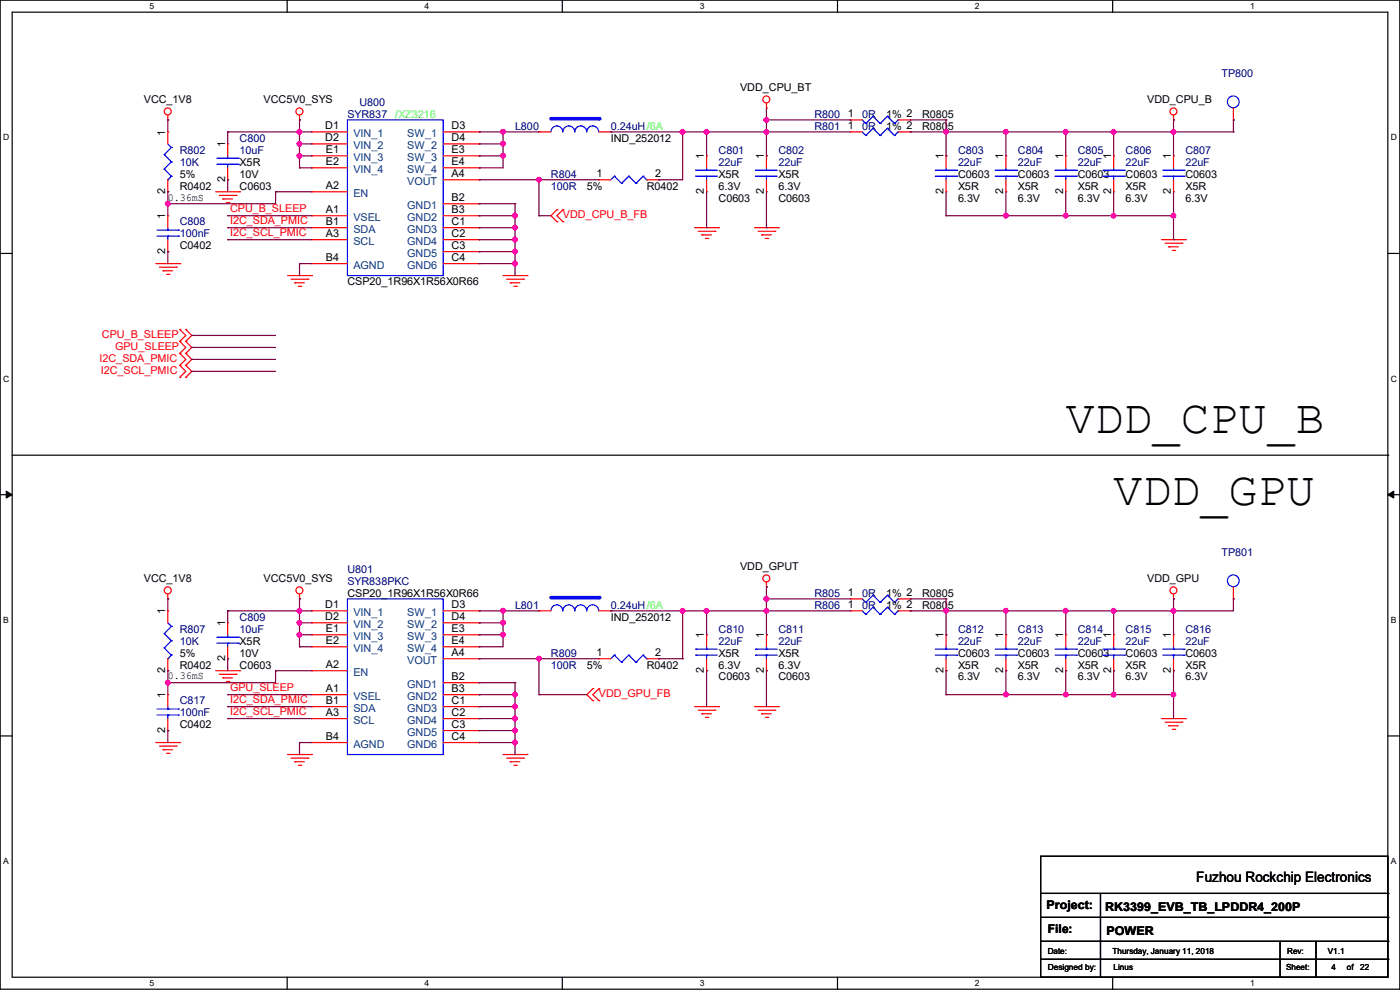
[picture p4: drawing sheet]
<svg xmlns="http://www.w3.org/2000/svg" width="297mm" height="210mm" viewBox="0 0 297 210" stroke-linecap="round" stroke-linejoin="round" font-family="sans-serif">
<path d="M0 0h297v209.8h-297zM2.6 2.6h291.8v204.7h-291.8z" fill="none" stroke="#000" stroke-width=".25"/>
<g fill="#fff">
<path d="M31.7 .3h1v2h-1z"/>
<path d="M31.7 207.6h1v1.9h-1z"/>
</g>
<path d="M60.9 0v2.6M60.9 207.3v2.5" fill="none" stroke="#000" stroke-width=".25"/>
<g fill="#fff">
<path d="M90.1 .3h1v2h-1z"/>
<path d="M90.1 207.6h1v1.9h-1z"/>
</g>
<path d="M119.3 0v2.6M119.3 207.3v2.5" fill="none" stroke="#000" stroke-width=".25"/>
<g fill="#fff">
<path d="M148.5 .3h.9v2h-.9z"/>
<path d="M148.5 207.6h.9v1.9h-.9z"/>
</g>
<path d="M177.7 0v2.6M177.7 207.3v2.5" fill="none" stroke="#000" stroke-width=".25"/>
<g fill="#fff">
<path d="M206.8 .3h1v2h-1z"/>
<path d="M206.8 207.6h1v1.9h-1z"/>
</g>
<path d="M236.1 0v2.6M236.1 207.3v2.5" fill="none" stroke="#000" stroke-width=".25"/>
<g fill="#fff">
<path d="M265.2 .3h1v2h-1z"/>
<path d="M265.2 207.6h1v1.9h-1z"/>
<path d="M.7 28.2h1.2v1.9h-1.2z"/>
<path d="M295.1 28.2h1.2v1.9h-1.2z"/>
<path d="M.7 79.3h1.2v2h-1.2z"/>
<path d="M295.1 79.3h1.2v2h-1.2z"/>
</g>
<path d="M0 53.8h2.6M294.4 53.8h2.6" fill="none" stroke="#000" stroke-width=".25"/>
<g fill="#fff">
<path d="M.7 130.5h1.2v2h-1.2z"/>
<path d="M295.1 130.5h1.1v2h-1.1z"/>
</g>
<path d="M0 104.9h2.6M294.4 104.9h2.6" fill="none" stroke="#000" stroke-width=".25"/>
<path d="M1.3 104.2l1.3 .7-1.3 .8zM294.4 104.9l1.3-.7v1.5z" fill="#000" stroke="#000" stroke-width=".21"/>
<g fill="#fff">
<path d="M.7 181.7h1.2v2h-1.2z"/>
<path d="M295.1 181.7h1.1v2h-1.1z"/>
</g>
<g fill="none" stroke="#000" stroke-width=".25">
<path d="M2.6 96.6h291.8M294.4 96.6h.1M0 156.1h2.6M294.4 156.1h2.6M220.8 181.7h73.6v25.6h-73.6zM220.8 189.5h73.6M220.8 194.6h73.6M220.8 199.7h73.6M233.5 189.5v17.8M271.6 199.7v7.6M279.2 199.7v7.6M294.4 189.5h.1"/>
<path d="M294.4 194.6h.1M294.4 199.7h.1M220.8 203.5h73.6M233.5 207.3h.1M271.6 207.3h.1M279.2 207.3h.1M294.4 203.5h.1"/>
</g>
<g fill="none" stroke="#f00" stroke-width=".25">
<path d="M35.6 25.4h.1M35.6 24.4v1M63.5 25.4h.1M63.5 24.4v1M162.6 22.9h.1M162.6 21.9v1M249 25.4h.1M249 24.4v1M33.1 55.9h5M33.8 56.7h3.6M34.6 57.4h.1M34.6 57.4h2"/>
<path d="M35.3 58.2h.6M35.9 58.2h.1M37.4 56.7h.1M38.1 55.9h.1M45.8 40.7h5M46.5 41.4h3.6M47.3 42.2h.1M47.3 42.2h2M48 43h.6M48.6 43h.1M50.1 41.4h.1M50.8 40.7h.1"/>
<path d="M61 58.5h5.1M61.8 59.2h3.5M62.5 60h.1M62.5 60h2.1M65.3 59.2h.1M66.1 58.5h.1M106.7 58.5h5.1M107.5 59.2h3.5M108.2 60h.1M108.2 60h2.1M111 59.2h.1M111.8 58.5h.1"/>
<path d="M118.2 44.5h.1M118.2 47h.1M118.2 44.5l-1.3 1.3 1.3 1.2M119.4 47h.1M119.4 44.5h.1M119.4 44.5l-1.2 1.3 1.2 1.2M147.4 48.3h5M148.1 49.1h3.6M148.9 49.8h.1M148.9 49.8h2M149.6 50.6h.6M150.2 50.6h.1"/>
<path d="M151.7 49.1h.1M152.4 48.3h.1M160.1 48.3h5M160.8 49.1h3.6M161.6 49.8h.1M161.6 49.8h2M162.3 50.6h.6M162.9 50.6h.1M164.4 49.1h.1M165.1 48.3h.1M246.4 50.8h5.1M247.2 51.6h3.5"/>
<path d="M247.9 52.4h.1M247.9 52.4h2.1M248.7 53.1h.5M249.2 53.1h.1M250.7 51.6h.1M251.5 50.8h.1M38.1 75h.1M38.1 77.5h.1M38.1 72.4h.1M38.1 69.9h.1M38.1 75l1.3 1.2-1.3 1.3M38.1 72.4l1.3 1.3-1.3 1.3"/>
<path d="M38.1 77.5l1.3 1.3-1.3 1.3M38.1 69.9l1.3 1.3-1.3 1.2M39.4 77.5h.1M39.4 75h.1M39.4 72.4h.1M39.4 69.9h.1M39.4 75l1.3 1.2-1.3 1.3M39.4 72.4l1.3 1.3-1.3 1.3M39.4 77.5l1.3 1.3-1.3 1.3M39.4 69.9l1.3 1.3-1.3 1.2M63.3 60.7h.5M63.8 60.7h.1"/>
<path d="M109 60.7h.5M109.5 60.7h.1M38.1 80.1h.1M39.4 80.1h.1M35.6 127h.1M35.6 126v1M63.5 127h.1M63.5 126v1M162.6 124.5h.1M162.6 123.5v1M249 127h.1M249 126v1"/>
<path d="M33.1 157.5h5M33.8 158.3h3.6M34.6 159h.1M34.6 159h2M35.3 159.8h.6M35.9 159.8h.1M37.4 158.3h.1M38.1 157.5h.1M45.8 142.3h5M46.5 143h3.6M47.3 143.8h.1M47.3 143.8h2"/>
<path d="M48 144.6h.6M48.6 144.6h.1M50.1 143h.1M50.8 142.3h.1M125.8 146.1h.1M125.8 148.6h.1M125.8 146.1l-1.3 1.3 1.3 1.2M127 148.6h.1M127 146.1h.1M127 146.1l-1.2 1.3 1.2 1.2M147.4 149.9h5M148.1 150.7h3.6"/>
<path d="M148.9 151.4h.1M148.9 151.4h2M149.6 152.2h.6M150.2 152.2h.1M151.7 150.7h.1M152.4 149.9h.1M160.1 149.9h5M160.8 150.7h3.6M161.6 151.4h.1M161.6 151.4h2M162.3 152.2h.6M162.9 152.2h.1"/>
<path d="M164.4 150.7h.1M165.1 149.9h.1M246.4 152.4h5.1M247.2 153.2h3.5M247.9 154h.1M247.9 154h2.1M248.7 154.7h.5M249.2 154.7h.1M250.7 153.2h.1M251.5 152.4h.1M61 160.1h5.1M61.8 160.8h3.5"/>
<path d="M62.5 161.6h.1M62.5 161.6h2.1M63.3 162.3h.5M63.8 162.3h.1M65.3 160.8h.1M66.1 160.1h.1M106.7 160.1h5.1M107.5 160.8h3.5M108.2 161.6h.1M108.2 161.6h2.1M109 162.3h.5M109.5 162.3h.1"/>
<path d="M111 160.8h.1M111.8 160.1h.1"/>
<circle cx="35.6" cy="23.6" r=".74"/>
<circle cx="63.5" cy="23.6" r=".74"/>
<circle cx="162.6" cy="21.1" r=".74"/>
<circle cx="248.9" cy="23.6" r=".74"/>
<circle cx="35.6" cy="125.2" r=".74"/>
<circle cx="63.5" cy="125.2" r=".74"/>
<circle cx="162.6" cy="122.7" r=".74"/>
<circle cx="248.9" cy="125.2" r=".74"/>
</g>
<path d="M116.9 129.6a1.25 1.25 0 0 1 1.2-1.3 1.25 1.25 0 0 1 1.3 1.3M119.4 129.6a1.25 1.25 0 0 1 1.3-1.3 1.25 1.25 0 0 1 1.2 1.3M122 129.6a1.25 1.25 0 0 1 1.2-1.3 1.25 1.25 0 0 1 1.3 1.3 1.27 1.27 0 0 1 1.2-1.3 1.27 1.27 0 0 1 1.3 1.3" fill="none" stroke="#00f" stroke-width=".25"/>
<path d="M116.9 126.8h10.1" fill="none" stroke="#00f" stroke-width=".76"/>
<circle cx="127" cy="126.8" r=".38" fill="#00f"/>
<g fill="none" stroke="#f00" stroke-width=".25">
<path d="M35.6 28h.1M35.6 28v2.5M35.6 38.1v2.6M127 38.1h.1M127 38.1h2.6M137.2 38.1h2.5M139.7 38.1h.1M200.7 33.1h.1M200.7 33.1v2.5M200.7 38.1v2.6M213.4 33.1h.1M213.4 33.1v2.5"/>
<path d="M213.4 38.1v2.6M226.1 33.1h.1M226.1 33.1v2.5M226.1 38.1v2.6M249 33.1h.1M249 33.1v2.5M249 38.1v2.6M35.6 40.7h.1M35.6 45.8h.1M35.6 53.4h.1M35.6 45.8v2.5M35.6 50.8v2.6"/>
<path d="M200.7 40.7h.1M213.4 40.7h.1M226.1 40.7h.1M249 40.7h.1M48.3 132.1h.1M48.3 139.7h.1M48.3 132.1v2.6M48.3 137.2v2.5M66.1 129.6h.1M66.1 132.1h.1M66.1 134.7h.1M66.1 137.2h.1"/>
<path d="M66.1 129.6h7.6M66.1 132.1h7.6M66.1 134.7h7.6M66.1 137.2h7.6M94 129.6h7.6M94 132.1h7.6M94 134.7h7.6M94 137.2h7.6M94 139.7h7.6M101.6 129.6h.1M101.6 132.1h.1M101.6 134.7h.1"/>
<path d="M101.6 137.2h.1M101.6 139.7h.1M114.3 129.6h.1M114.3 129.6h2.6M127 139.7h.1M127 129.6h2.6M127 139.7h2.6M129.6 129.6h.1M137.2 139.7h2.5M139.7 139.7h.1M180.4 127h.1M180.4 129.6h.1"/>
<path d="M180.4 129.6h2.5M180.4 127h2.5M190.5 129.6h2.6M190.5 127h2.6M193.1 127h.1M193.1 129.6h.1M200.7 134.7h.1M200.7 134.7v2.5M200.7 139.7v2.6M213.4 134.7h.1M213.4 134.7v2.5M213.4 139.7v2.6"/>
<path d="M226.1 134.7h.1M226.1 134.7v2.5M226.1 139.7v2.6M236.3 134.7h.1M236.3 134.7v2.5M236.3 139.7v2.6M249 134.7h.1M249 134.7v2.5M249 139.7v2.6M35.6 147.4h.1M35.6 155h.1M35.6 147.4v2.5"/>
<path d="M35.6 152.4v2.6M66.1 147.4h.1M66.1 142.3h.1M66.1 149.9h.1M66.1 157.5h.1M66.1 152.4h.1M66.1 147.4h7.6M66.1 149.9h7.6M66.1 152.4h7.6M66.1 157.5h7.6M66.1 142.3h7.6M94 144.8h7.6"/>
<path d="M94 147.4h7.6M94 149.9h7.6M94 152.4h7.6M94 155h7.6M94 157.5h7.6M101.6 144.8h.1M101.6 147.4h.1M101.6 149.9h.1M101.6 152.4h.1M101.6 155h.1M101.6 157.5h.1M200.7 142.3h.1"/>
<path d="M213.4 142.3h.1M226.1 142.3h.1M236.3 142.3h.1M249 142.3h.1"/>
</g>
<g fill="none" stroke="#00f" stroke-width=".25">
<path d="M34.8 32.8h.1M34.8 35.9h.1M34.8 32.8l1.6 1.5M34.8 35.9l1.6 1.5M35.6 38.1h.1M35.6 30.5l.8 .8M36.4 31.3h.1M36.4 34.3h.1M36.4 37.4h.1M36.4 31.3l-1.6 1.5M36.4 34.3l-1.6 1.6M36.4 37.4l-.8 .7"/>
<path d="M119.4 28a1.25 1.25 0 0 0-1.3-1.3 1.25 1.25 0 0 0-1.2 1.3M121.9 28a1.25 1.25 0 0 0-1.2-1.3 1.25 1.25 0 0 0-1.3 1.3M127 28a1.27 1.27 0 0 0-1.3-1.3 1.27 1.27 0 0 0-1.2 1.3 1.25 1.25 0 0 0-1.3-1.3 1.25 1.25 0 0 0-1.2 1.3M130.3 37.4h.1M130.3 37.4l-.7 .7M130.3 37.4l1.6 1.5M131.9 38.9h.1M133.4 37.4h.1M133.4 37.4l-1.5 1.5M133.4 37.4l1.5 1.5M134.9 38.9h.1M136.4 37.4h.1"/>
<path d="M136.4 37.4l-1.5 1.5M136.4 37.4l.8 .7M137.2 38.1h.1M198.4 37.4h4.6M198.4 36.1h4.6M200.7 36.1h.1M200.7 37.4h.1M200.7 35.6v.5M200.7 37.4v.7M203 37.4h.1M203 36.1h.1M211.1 37.4h4.6"/>
<path d="M211.1 36.1h4.6M213.4 36.1h.1M213.4 37.4h.1M213.4 35.6v.5M213.4 37.4v.7M215.7 37.4h.1M215.7 36.1h.1M223.8 37.4h4.6M223.8 36.1h4.6M226.1 36.1h.1M226.1 37.4h.1M226.1 35.6v.5"/>
<path d="M226.1 37.4v.7M228.4 37.4h.1M228.4 36.1h.1M246.7 37.4h4.5M246.7 36.1h4.5M249 36.1h.1M249 37.4h.1M249 35.6v.5M249 37.4v.7M251.2 37.4h.1M251.2 36.1h.1M33.3 50.1h4.6"/>
<path d="M33.3 48.8h4.6M35.6 48.8h.1M35.6 50.1h.1M35.6 48.3v.5M35.6 50.1v.7M37.9 50.1h.1M37.9 48.8h.1M46 136.4h4.6M46 135.2h4.6M48.3 135.2h.1M48.3 136.4h.1M48.3 134.7v.5"/>
<path d="M48.3 136.4v.8M50.6 136.4h.1M50.6 135.2h.1M73.7 127h20.3v33.1h-20.3zM130.3 139h.1M130.3 139l-.7 .7M130.3 139l1.6 1.5M133.4 139h.1M133.4 139l-1.5 1.5M133.4 139l1.5 1.5M136.4 139h.1M136.4 139l-1.5 1.5"/>
<path d="M136.4 139l.8 .7M137.2 139.7h.1M182.9 127l.8 .8M182.9 129.6l.8 .7M183.7 127.8h.1M183.7 130.3h.1M185.2 126.3h.1M185.2 128.8h.1M185.2 126.3l-1.5 1.5M185.2 126.3l1.5 1.5M185.2 128.8l-1.5 1.5M185.2 128.8l1.5 1.5"/>
<path d="M186.7 127.8h.1M186.7 130.3h.1M188.3 126.3h.1M188.3 128.8h.1M188.3 126.3l-1.6 1.5M188.3 126.3l1.5 1.5M188.3 128.8l-1.6 1.5M188.3 128.8l1.5 1.5M189.8 127.8h.1M189.8 130.3h.1M190.5 127h.1M190.5 129.6h.1"/>
<path d="M190.5 127l-.7 .8M190.5 129.6l-.7 .7M198.4 139h4.6M198.4 137.7h4.6M200.7 137.7h.1M200.7 139h.1M200.7 137.2v.5M200.7 139v.7M203 139h.1M203 137.7h.1M211.1 139h4.6M211.1 137.7h4.6"/>
<path d="M213.4 137.7h.1M213.4 139h.1M213.4 137.2v.5M213.4 139v.7M215.7 139h.1M215.7 137.7h.1M223.8 139h4.6M223.8 137.7h4.6M226.1 137.7h.1M226.1 139h.1M226.1 137.2v.5M226.1 139v.7"/>
<path d="M228.4 139h.1M228.4 137.7h.1M234 139h4.5M234 137.7h4.5M236.3 137.7h.1M236.3 139h.1M236.3 137.2v.5M236.3 139v.7M238.5 139h.1M238.5 137.7h.1M246.7 139h4.5M246.7 137.7h4.5"/>
<path d="M249 137.7h.1M249 139h.1M249 137.2v.5M249 139v.7M251.2 139h.1M251.2 137.7h.1M33.3 151.7h4.6M33.3 150.4h4.6M35.6 150.4h.1M35.6 151.7h.1M35.6 149.9v.5M35.6 151.7v.7"/>
<path d="M37.9 151.7h.1M37.9 150.4h.1M131.9 140.5h.1M134.9 140.5h.1"/>
</g>
<path d="M116.9 25.2h10.1" fill="none" stroke="#00f" stroke-width=".76"/>
<circle cx="127" cy="25.2" r=".38" fill="#00f"/>
<g fill="none" stroke="#f00" stroke-width=".25">
<path d="M48.3 30.5h.1M48.3 38.1h.1M48.3 30.5v2.6M48.3 35.6v2.5M66.1 28h.1M66.1 30.5h.1M66.1 33.1h.1M66.1 35.6h.1M66.1 28h7.6M66.1 30.5h7.6M66.1 33.1h7.6M66.1 35.6h7.6"/>
<path d="M94 28h7.6M94 30.5h7.6M94 33.1h7.6M94 35.6h7.6M94 38.1h7.6M101.6 28h.1M101.6 30.5h.1M101.6 33.1h.1M101.6 35.6h.1M101.6 38.1h.1M114.3 28h.1M114.3 28h2.6"/>
<path d="M127 28h2.6M129.6 28h.1M149.9 33.1h.1M149.9 33.1v2.5M149.9 38.1v2.6M162.6 33.1h.1M162.6 33.1v2.5M162.6 38.1v2.6M180.4 28h.1M180.4 25.4h.1M180.4 28h2.5M180.4 25.4h2.5"/>
<path d="M190.5 28h2.6M190.5 25.4h2.6M193.1 28h.1M193.1 25.4h.1M236.3 33.1h.1M236.3 33.1v2.5M236.3 38.1v2.6M261.7 25.4h.1M261.7 22.9v2.5M66.1 45.8h.1M66.1 40.7h.1M66.1 48.3h.1"/>
<path d="M66.1 55.9h.1M66.1 50.8h.1M66.1 45.8h7.6M66.1 48.3h7.6M66.1 50.8h7.6M66.1 55.9h7.6M66.1 40.7h7.6M94 43.2h7.6M94 45.8h7.6M94 48.3h7.6M94 50.8h7.6M94 53.4h7.6"/>
<path d="M94 55.9h7.6M101.6 43.2h.1M101.6 45.8h.1M101.6 48.3h.1M101.6 50.8h.1M101.6 53.4h.1M101.6 55.9h.1M149.9 40.7h.1M162.6 40.7h.1M236.3 40.7h.1M35.6 129.6h.1M35.6 129.6v2.5"/>
<path d="M35.6 139.7v2.6M149.9 134.7h.1M149.9 134.7v2.5M149.9 139.7v2.6M162.6 134.7h.1M162.6 134.7v2.5M162.6 139.7v2.6M261.7 127h.1M261.7 124.5v2.5M35.6 142.3h.1M149.9 142.3h.1M162.6 142.3h.1"/>
</g>
<g fill="none" stroke="#00f" stroke-width=".25">
<path d="M46 34.8h4.6M46 33.6h4.6M48.3 33.6h.1M48.3 34.8h.1M48.3 33.1v.5M48.3 34.8v.8M50.6 34.8h.1M50.6 33.6h.1M73.7 25.4h20.3v33.1h-20.3zM147.6 37.4h.1M147.6 36.1h.1M147.6 37.4h4.6"/>
<path d="M147.6 36.1h4.6M149.9 36.1h.1M149.9 37.4h.1M149.9 35.6v.5M149.9 37.4v.7M160.3 37.4h.1M160.3 36.1h.1M160.3 37.4h4.6M160.3 36.1h4.6M162.6 36.1h.1M162.6 37.4h.1M162.6 35.6v.5"/>
<path d="M162.6 37.4v.7M182.9 28l.8 .7M182.9 25.4l.8 .8M183.7 28.7h.1M183.7 26.2h.1M185.2 27.2h.1M185.2 24.7h.1M185.2 27.2l-1.5 1.5M185.2 27.2l1.5 1.5M185.2 24.7l-1.5 1.5M185.2 24.7l1.5 1.5M186.7 28.7h.1"/>
<path d="M186.7 26.2h.1M188.3 27.2h.1M188.3 24.7h.1M188.3 27.2l-1.6 1.5M188.3 27.2l1.5 1.5M188.3 24.7l-1.6 1.5M188.3 24.7l1.5 1.5M189.8 28.7h.1M189.8 26.2h.1M190.5 28h.1M190.5 25.4h.1M190.5 28l-.7 .7"/>
<path d="M190.5 25.4l-.7 .8M234 37.4h4.5M234 36.1h4.5M236.3 36.1h.1M236.3 37.4h.1M236.3 35.6v.5M236.3 37.4v.7M238.5 37.4h.1M238.5 36.1h.1M34.8 134.4h.1M34.8 137.5h.1M34.8 134.4l1.6 1.5"/>
<path d="M34.8 137.5l1.6 1.5M35.6 139.7h.1M35.6 132.1l.8 .8M36.4 132.9h.1M36.4 135.9h.1M36.4 139h.1M36.4 132.9l-1.6 1.5M36.4 135.9l-1.6 1.6M36.4 139l-.8 .7M147.6 139h.1M147.6 137.7h.1M147.6 139h4.6"/>
<path d="M147.6 137.7h4.6M149.9 137.7h.1M149.9 139h.1M149.9 137.2v.5M149.9 139v.7M160.3 139h.1M160.3 137.7h.1M160.3 139h4.6M160.3 137.7h4.6M162.6 137.7h.1M162.6 139h.1M162.6 137.2v.5"/>
<path d="M162.6 139v.7"/>
<circle cx="261.6" cy="21.6" r="1.25"/>
<circle cx="261.6" cy="123.2" r="1.25"/>
</g>
<g fill="none" stroke="#800040" stroke-width=".25">
<path d="M35.6 25.4h.1M35.6 25.4v2.6M48.3 28h.1M48.3 38.1h.1M48.3 28v2.5M48.3 38.1v2.6M48.3 28h17.8M63.5 33.1h.1M63.5 30.5h.1M63.5 25.4h.1M63.5 35.6h.1M63.5 28h.1"/>
<path d="M63.5 25.4v10.2M63.5 33.1h2.6M63.5 35.6h2.6M63.5 30.5h2.6M101.6 33.1h.1M101.6 35.6h.1M101.6 38.1h.1M101.6 28h.1M101.6 30.5h.1M101.6 28h12.7M101.6 33.1h5.1M101.6 38.1h25.4"/>
<path d="M101.6 30.5h5.1M106.7 28h.1M106.7 30.5h.1M106.7 33.1h.1M106.7 28v7.6h-5.1M114.3 38.1h.1M114.3 38.1v7.7M129.6 28h.1M129.6 28h50.8M139.7 38.1h.1M144.8 28h.1M144.8 28v10.1h-5.1"/>
<path d="M149.9 28h.1M149.9 28v5.1M162.6 33.1h.1M162.6 25.4h.1M162.6 28h.1M162.6 22.9v10.2M162.6 25.4h17.8M180.4 25.4h.1M193.1 28h.1M193.1 28h68.6M193.1 25.4h7.6M200.7 33.1h.1"/>
<path d="M200.7 25.4h.1M200.7 28h.1M200.7 25.4v7.7M213.4 28h.1M213.4 28v5.1M226.1 28h.1M226.1 28v5.1M236.3 28h.1M236.3 28v5.1M249 28h.1M249 25.4h.1M249 25.4v7.7"/>
<path d="M261.7 28h.1M261.7 25.4h.1M261.7 25.4v2.6M35.6 43.2h.1M35.6 40.7h.1M35.6 53.4h.1M35.6 40.7v5.1M35.6 53.4v2.5M48.3 50.8h.1M48.3 45.8h.1M48.3 48.3h.1M48.3 50.8h17.8"/>
<path d="M48.3 48.3h17.8M48.3 45.8h17.8M58.5 40.7h.1M58.5 40.7v2.5h-22.9M58.5 40.7h7.6M63.5 55.9h.1M63.5 55.9v2.6M63.5 55.9h2.6M101.6 55.9h.1M101.6 50.8h.1M101.6 48.3h.1M101.6 45.8h.1"/>
<path d="M101.6 43.2h.1M101.6 53.4h.1M101.6 55.9h7.7M101.6 50.8h7.7M101.6 48.3h7.7M101.6 45.8h7.7M101.6 43.2h7.7M101.6 53.4h7.7M109.3 43.2h.1M109.3 55.9h.1M109.3 53.4h.1M109.3 50.8h.1"/>
<path d="M109.3 48.3h.1M109.3 45.8h.1M109.3 43.2v15.3M114.3 45.8h.1M114.3 45.8h2.6M149.9 48.3h.1M149.9 40.7v7.6M162.6 48.3h.1M162.6 40.7v7.6M200.7 45.8h.1M200.7 45.8h48.3M200.7 40.7v5.1"/>
<path d="M213.4 45.8h.1M213.4 40.7v5.1M226.1 45.8h.1M226.1 40.7v5.1M236.3 45.8h.1M236.3 40.7v5.1M249 50.8h.1M249 45.8h.1M249 40.7v10.1M40.7 73.7h.1M40.7 76.2h.1M40.7 78.8h.1"/>
<path d="M40.7 71.2h.1M40.7 73.7h17.8M40.7 76.2h17.8M40.7 78.8h17.8M40.7 71.2h17.8M35.6 127h.1M35.6 127v2.6M48.3 129.6h.1M48.3 139.7h.1M48.3 129.6h17.8M48.3 129.6v2.5M48.3 139.7v2.6"/>
<path d="M63.5 134.7h.1M63.5 132.1h.1M63.5 127h.1M63.5 137.2h.1M63.5 129.6h.1M63.5 134.7h2.6M63.5 137.2h2.6M63.5 127v10.2M63.5 132.1h2.6M101.6 134.7h.1M101.6 137.2h.1M101.6 139.7h.1"/>
<path d="M101.6 129.6h.1M101.6 132.1h.1M101.6 129.6h12.7M101.6 134.7h5.1M101.6 139.7h25.4M101.6 132.1h5.1M106.7 129.6h.1M106.7 132.1h.1M106.7 134.7h.1M106.7 129.6v7.6h-5.1M114.3 139.7h.1M114.3 139.7v7.7"/>
<path d="M129.6 129.6h.1M129.6 129.6h50.8M139.7 139.7h.1M139.7 139.7h5.1M144.8 139.7h.1M144.8 129.6h.1M144.8 129.6v10.1M149.9 129.6h.1M149.9 129.6v5.1M162.6 134.7h.1M162.6 124.5h.1M162.6 129.6h.1"/>
<path d="M162.6 127h.1M162.6 124.5v10.2M162.6 127h17.8M193.1 129.6h.1M193.1 127h.1M193.1 127h7.6M200.7 134.7h.1M200.7 129.6h.1M200.7 127h.1M200.7 127v7.7M213.4 129.6h.1M213.4 129.6v5.1"/>
<path d="M226.1 129.6h.1M226.1 129.6v5.1M236.3 129.6h.1M236.3 129.6v5.1M249 129.6h.1M249 127h.1M249 127v7.7M261.7 127h.1M261.7 127v2.6h-68.6M35.6 144.8h.1M35.6 142.3h.1M35.6 155h.1"/>
<path d="M35.6 142.3v5.1M35.6 155v2.5M48.3 152.4h.1M48.3 147.4h.1M48.3 149.9h.1M48.3 152.4h17.8M48.3 149.9h17.8M48.3 147.4h17.8M58.5 142.3h.1M58.5 142.3v2.5h-22.9M58.5 142.3h7.6M63.5 157.5h.1"/>
<path d="M63.5 157.5h2.6M63.5 157.5v2.6M101.6 157.5h.1M101.6 152.4h.1M101.6 149.9h.1M101.6 147.4h.1M101.6 144.8h.1M101.6 155h.1M101.6 157.5h7.7M101.6 152.4h7.7M101.6 149.9h7.7M101.6 147.4h7.7"/>
<path d="M101.6 144.8h7.7M101.6 155h7.7M109.3 144.8h.1M109.3 157.5h.1M109.3 155h.1M109.3 152.4h.1M109.3 149.9h.1M109.3 147.4h.1M109.3 144.8v15.3M114.3 147.4h.1M114.3 147.4h10.2M149.9 142.3h.1"/>
<path d="M149.9 142.3v7.6M162.6 142.3h.1M162.6 142.3v7.6M200.7 142.3h.1M200.7 147.4h.1M200.7 147.4h48.3M200.7 142.3v5.1M213.4 142.3h.1M213.4 147.4h.1M213.4 142.3v5.1M226.1 142.3h.1M226.1 147.4h.1"/>
<path d="M226.1 142.3v5.1M236.3 142.3h.1M236.3 147.4h.1M236.3 142.3v5.1M249 147.4h.1M249 142.3h.1M249 142.3v10.1"/>
</g>
<g fill="#f0f" stroke="#f0f" stroke-width=".25">
<circle cx="109.2" cy="157.5" r=".49"/>
<circle cx="109.2" cy="155" r=".49"/>
<circle cx="109.2" cy="152.4" r=".49"/>
<circle cx="109.2" cy="149.9" r=".49"/>
<circle cx="109.2" cy="147.3" r=".49"/>
<circle cx="106.7" cy="129.6" r=".49"/>
<circle cx="106.7" cy="134.6" r=".49"/>
<circle cx="106.7" cy="132.1" r=".49"/>
<circle cx="114.3" cy="139.7" r=".49"/>
<circle cx="63.5" cy="134.6" r=".49"/>
<circle cx="63.5" cy="132.1" r=".49"/>
<circle cx="144.8" cy="129.6" r=".49"/>
<circle cx="63.5" cy="129.6" r=".49"/>
<circle cx="35.6" cy="144.8" r=".49"/>
<circle cx="162.6" cy="129.6" r=".49"/>
<circle cx="149.9" cy="129.6" r=".49"/>
<circle cx="109.2" cy="55.9" r=".49"/>
<circle cx="109.2" cy="53.4" r=".49"/>
<circle cx="109.2" cy="50.8" r=".49"/>
<circle cx="109.2" cy="48.3" r=".49"/>
<circle cx="109.2" cy="45.7" r=".49"/>
<circle cx="106.7" cy="28" r=".49"/>
<circle cx="106.7" cy="33" r=".49"/>
<circle cx="114.3" cy="38.1" r=".49"/>
<circle cx="63.5" cy="33" r=".49"/>
<circle cx="144.8" cy="28" r=".49"/>
<circle cx="106.7" cy="30.5" r=".49"/>
<circle cx="63.5" cy="30.5" r=".49"/>
<circle cx="63.5" cy="28" r=".49"/>
<circle cx="35.6" cy="43.2" r=".49"/>
<circle cx="162.6" cy="25.4" r=".49"/>
<circle cx="162.6" cy="28" r=".49"/>
<circle cx="149.9" cy="28" r=".49"/>
<circle cx="200.7" cy="28" r=".49"/>
<circle cx="213.4" cy="28" r=".49"/>
<circle cx="226.1" cy="28" r=".49"/>
<circle cx="236.2" cy="28" r=".49"/>
<circle cx="248.9" cy="28" r=".49"/>
<circle cx="236.2" cy="45.7" r=".49"/>
<circle cx="248.9" cy="45.7" r=".49"/>
<circle cx="213.4" cy="45.7" r=".49"/>
<circle cx="226.1" cy="45.7" r=".49"/>
<circle cx="200.7" cy="129.6" r=".49"/>
<circle cx="226.1" cy="129.6" r=".49"/>
<circle cx="213.4" cy="129.6" r=".49"/>
<circle cx="236.2" cy="129.6" r=".49"/>
<circle cx="248.9" cy="129.6" r=".49"/>
<circle cx="248.9" cy="147.3" r=".49"/>
<circle cx="236.2" cy="147.3" r=".49"/>
<circle cx="226.1" cy="147.3" r=".49"/>
<circle cx="213.4" cy="147.3" r=".49"/>
<circle cx="162.6" cy="127" r=".49"/>
</g>
<g font-size="10.2">
<text x="226.1" y="91.9">VDD_CPU_B</text>
<text x="236.3" y="107.2">VDD_GPU</text>
</g>
<text font-size="3" x="253.8" y="187.2">Fuzhou Rockchip Electronics</text>
<g font-size="2.5">
<text x="222" y="192.9">Project:</text>
<text x="222.3" y="198">File:</text>
<text x="234.5" y="193.2">RK3399_EVB_TB_LPDDR4_200P</text>
<text x="234.7" y="198.2">POWER</text>
</g>
<g font-size="2.3" fill="#000080">
<text x="259.1" y="16.3">TP800</text>
<text x="76.2" y="22.4">U800</text>
<text x="73.7" y="25">SYR837</text>
<text x="109.3" y="27.5">L800</text>
<text x="129.6" y="27.5">0.24uH/6A</text>
<text x="172.8" y="27.5">R801</text>
<text x="172.8" y="25">R800</text>
<text x="182.9" y="27.5">0R</text>
<text x="182.9" y="25">0R</text>
<text x="38.1" y="32.6">R802</text>
<text x="38.1" y="35.1">10K</text>
<text x="50.8" y="30.1">C800</text>
<text x="50.8" y="32.6">10uF</text>
<text x="152.4" y="32.6">C801</text>
<text x="152.4" y="35.1">22uF</text>
<text x="165.1" y="32.6">C802</text>
<text x="165.1" y="35.1">22uF</text>
<text x="203.2" y="32.6">C803</text>
<text x="203.2" y="35.1">22uF</text>
<text x="215.9" y="32.6">C804</text>
<text x="215.9" y="35.1">22uF</text>
<text x="228.6" y="32.6">C805</text>
<text x="228.6" y="35.1">22uF</text>
<text x="238.8" y="32.6">C806</text>
<text x="238.8" y="35.1">22uF</text>
<text x="251.5" y="32.6">C807</text>
<text x="251.5" y="35.1">22uF</text>
<text x="116.9" y="37.7">R804</text>
<text x="116.9" y="40.2">100R</text>
<text x="38.1" y="47.8">C808</text>
<text x="38.1" y="50.4">100nF</text>
<text x="259.1" y="117.9">TP801</text>
<text x="73.7" y="121.5">U801</text>
<text x="73.7" y="124">SYR838PKC</text>
<text x="50.8" y="131.7">C809</text>
<text x="109.3" y="129.1">L801</text>
<text x="129.6" y="129.1">0.24uH/6A</text>
<text x="172.8" y="126.6">R805</text>
<text x="172.8" y="129.1">R806</text>
<text x="182.9" y="126.6">0R</text>
<text x="182.9" y="129.1">0R</text>
<text x="38.1" y="134.2">R807</text>
<text x="38.1" y="136.7">10K</text>
<text x="50.8" y="134.2">10uF</text>
<text x="152.4" y="134.2">C810</text>
<text x="152.4" y="136.7">22uF</text>
<text x="165.1" y="134.2">C811</text>
<text x="165.1" y="136.7">22uF</text>
<text x="203.2" y="134.2">C812</text>
<text x="203.2" y="136.7">22uF</text>
<text x="215.9" y="134.2">C813</text>
<text x="215.9" y="136.7">22uF</text>
<text x="228.6" y="134.2">C814</text>
<text x="228.6" y="136.7">22uF</text>
<text x="238.8" y="134.2">C815</text>
<text x="238.8" y="136.7">22uF</text>
<text x="251.5" y="134.2">C816</text>
<text x="251.5" y="136.7">22uF</text>
<text x="116.9" y="139.3">R809</text>
<text x="116.9" y="141.8">100R</text>
<text x="38.1" y="149.4">C817</text>
<text x="38.1" y="152">100nF</text>
</g>
<g font-size="2.3">
<text x="30.5" y="21.9">VCC_1V8</text>
<text x="55.9" y="21.9">VCC5V0_SYS</text>
<text x="157" y="19.4">VDD_CPU_BT</text>
<text x="243.4" y="21.9">VDD_CPU_B</text>
<text x="35.1" y="28.7" transform="rotate(-90 35.1 28.7)">1</text>
<text x="69" y="27.4">D1</text>
<text x="69" y="30">D2</text>
<text x="95.8" y="27.4">D3</text>
<text x="95.8" y="30">D4</text>
<text x="179.9" y="27.4">1</text>
<text x="179.9" y="24.9">1</text>
<text x="188" y="27.5">1% 2</text>
<text x="188" y="25">1% 2</text>
<text x="195.6" y="27.5">R0805</text>
<text x="195.6" y="25">R0805</text>
<text x="47.8" y="31.3" transform="rotate(-90 47.8 31.3)">1</text>
<text x="50.8" y="35.1">X5R</text>
<text x="69.1" y="32.5">E1</text>
<text x="69.1" y="35.1">E2</text>
<text x="95.8" y="32.5">E3</text>
<text x="95.8" y="35.1">E4</text>
<text x="129.6" y="30.1">IND_252012</text>
<text x="149.4" y="33.8" transform="rotate(-90 149.4 33.8)">1</text>
<text x="162.1" y="33.8" transform="rotate(-90 162.1 33.8)">1</text>
<text x="200.2" y="33.8" transform="rotate(-90 200.2 33.8)">1</text>
<text x="212.9" y="33.8" transform="rotate(-90 212.9 33.8)">1</text>
<text x="225.5" y="33.8" transform="rotate(-90 225.5 33.8)">1</text>
<text x="235.7" y="33.8" transform="rotate(-90 235.7 33.8)">1</text>
<text x="248.4" y="33.8" transform="rotate(-90 248.4 33.8)">1</text>
<text x="35.1" y="41.2" transform="rotate(-90 35.1 41.2)">2</text>
<text x="38.1" y="40.2">R0402</text>
<text x="38.1" y="37.7">5%</text>
<text x="47.8" y="38.7" transform="rotate(-90 47.8 38.7)">2</text>
<text x="50.8" y="40.2">C0603</text>
<text x="50.8" y="37.7">10V</text>
<text x="69.1" y="40.1">A2</text>
<text x="95.8" y="37.6">A4</text>
<text x="124.5" y="40.2">5%</text>
<text x="126.5" y="37.6">1</text>
<text x="137.2" y="40.2">R0402</text>
<text x="139" y="37.6">2</text>
<text x="149.4" y="41.2" transform="rotate(-90 149.4 41.2)">2</text>
<text x="152.4" y="37.7">X5R</text>
<text x="152.4" y="40.2">6.3V</text>
<text x="162.1" y="41.2" transform="rotate(-90 162.1 41.2)">2</text>
<text x="165.1" y="37.7">X5R</text>
<text x="165.1" y="40.2">6.3V</text>
<text x="200.2" y="41.2" transform="rotate(-90 200.2 41.2)">2</text>
<text x="203.2" y="37.7">C0603</text>
<text x="203.2" y="40.2">X5R</text>
<text x="212.9" y="41.2" transform="rotate(-90 212.9 41.2)">2</text>
<text x="215.9" y="37.7">C0603</text>
<text x="215.9" y="40.2">X5R</text>
<text x="225.5" y="41.2" transform="rotate(-90 225.5 41.2)">2</text>
<text x="228.6" y="37.7">C0603</text>
<text x="228.6" y="40.2">X5R</text>
<text x="235.7" y="41.2" transform="rotate(-90 235.7 41.2)">2</text>
<text x="238.8" y="37.7">C0603</text>
<text x="238.8" y="40.2">X5R</text>
<text x="248.4" y="41.2" transform="rotate(-90 248.4 41.2)">2</text>
<text x="251.5" y="37.7">C0603</text>
<text x="251.5" y="40.2">X5R</text>
<text x="35.1" y="46.5" transform="rotate(-90 35.1 46.5)">1</text>
<text x="35.6" y="42.5">0.36mS</text>
<text x="69.1" y="45.2">A1</text>
<text x="69.1" y="47.8">B1</text>
<text x="95.8" y="42.7">B2</text>
<text x="95.8" y="45.2">B3</text>
<text x="95.8" y="47.8">C1</text>
<text x="152.4" y="42.8">C0603</text>
<text x="165.1" y="42.8">C0603</text>
<text x="203.2" y="42.8">6.3V</text>
<text x="215.9" y="42.8">6.3V</text>
<text x="228.6" y="42.8">6.3V</text>
<text x="238.8" y="42.8">6.3V</text>
<text x="251.5" y="42.8">6.3V</text>
<text x="35.1" y="53.9" transform="rotate(-90 35.1 53.9)">2</text>
<text x="38.1" y="52.9">C0402</text>
<text x="69.1" y="50.3">A3</text>
<text x="95.8" y="50.3">C2</text>
<text x="95.8" y="52.8">C3</text>
<text x="69.1" y="55.4">B4</text>
<text x="95.8" y="55.4">C4</text>
<text x="73.7" y="60.5">CSP20_1R96X1R56X0R66</text>
<text x="30.5" y="123.5">VCC_1V8</text>
<text x="55.9" y="123.5">VCC5V0_SYS</text>
<text x="157" y="121">VDD_GPUT</text>
<text x="243.4" y="123.5">VDD_GPU</text>
<text x="35.1" y="130.3" transform="rotate(-90 35.1 130.3)">1</text>
<text x="69" y="129">D1</text>
<text x="69" y="131.6">D2</text>
<text x="73.7" y="126.6">CSP20_1R96X1R56X0R66</text>
<text x="95.8" y="129">D3</text>
<text x="95.8" y="131.6">D4</text>
<text x="129.6" y="131.7">IND_252012</text>
<text x="179.9" y="126.5">1</text>
<text x="179.9" y="129">1</text>
<text x="188" y="126.6">1% 2</text>
<text x="188" y="129.1">1% 2</text>
<text x="195.6" y="126.6">R0805</text>
<text x="195.6" y="129.1">R0805</text>
<text x="47.8" y="132.9" transform="rotate(-90 47.8 132.9)">1</text>
<text x="50.8" y="136.7">X5R</text>
<text x="69.1" y="134.1">E1</text>
<text x="69.1" y="136.7">E2</text>
<text x="95.8" y="134.1">E3</text>
<text x="95.8" y="136.7">E4</text>
<text x="149.4" y="135.4" transform="rotate(-90 149.4 135.4)">1</text>
<text x="162.1" y="135.4" transform="rotate(-90 162.1 135.4)">1</text>
<text x="200.2" y="135.4" transform="rotate(-90 200.2 135.4)">1</text>
<text x="212.9" y="135.4" transform="rotate(-90 212.9 135.4)">1</text>
<text x="225.5" y="135.4" transform="rotate(-90 225.5 135.4)">1</text>
<text x="235.7" y="135.4" transform="rotate(-90 235.7 135.4)">1</text>
<text x="248.4" y="135.4" transform="rotate(-90 248.4 135.4)">1</text>
<text x="35.1" y="142.8" transform="rotate(-90 35.1 142.8)">2</text>
<text x="38.1" y="141.8">R0402</text>
<text x="38.1" y="139.3">5%</text>
<text x="47.8" y="140.3" transform="rotate(-90 47.8 140.3)">2</text>
<text x="50.8" y="141.8">C0603</text>
<text x="50.8" y="139.3">10V</text>
<text x="69.1" y="141.7">A2</text>
<text x="95.8" y="139.2">A4</text>
<text x="124.5" y="141.8">5%</text>
<text x="126.5" y="139.2">1</text>
<text x="137.2" y="141.8">R0402</text>
<text x="139" y="139.2">2</text>
<text x="149.4" y="142.8" transform="rotate(-90 149.4 142.8)">2</text>
<text x="152.4" y="139.3">X5R</text>
<text x="152.4" y="141.8">6.3V</text>
<text x="162.1" y="142.8" transform="rotate(-90 162.1 142.8)">2</text>
<text x="165.1" y="139.3">X5R</text>
<text x="165.1" y="141.8">6.3V</text>
<text x="200.2" y="142.8" transform="rotate(-90 200.2 142.8)">2</text>
<text x="203.2" y="139.3">C0603</text>
<text x="203.2" y="141.8">X5R</text>
<text x="212.9" y="142.8" transform="rotate(-90 212.9 142.8)">2</text>
<text x="215.9" y="139.3">C0603</text>
<text x="215.9" y="141.8">X5R</text>
<text x="225.5" y="142.8" transform="rotate(-90 225.5 142.8)">2</text>
<text x="228.6" y="139.3">C0603</text>
<text x="228.6" y="141.8">X5R</text>
<text x="235.7" y="142.8" transform="rotate(-90 235.7 142.8)">2</text>
<text x="238.8" y="139.3">C0603</text>
<text x="238.8" y="141.8">X5R</text>
<text x="248.4" y="142.8" transform="rotate(-90 248.4 142.8)">2</text>
<text x="251.5" y="139.3">C0603</text>
<text x="251.5" y="141.8">X5R</text>
<text x="35.1" y="148.1" transform="rotate(-90 35.1 148.1)">1</text>
<text x="35.6" y="144.1">0.36mS</text>
<text x="69.1" y="146.8">A1</text>
<text x="69.1" y="149.4">B1</text>
<text x="95.8" y="144.3">B2</text>
<text x="95.8" y="146.8">B3</text>
<text x="95.8" y="149.4">C1</text>
<text x="152.4" y="144.4">C0603</text>
<text x="165.1" y="144.4">C0603</text>
<text x="203.2" y="144.4">6.3V</text>
<text x="215.9" y="144.4">6.3V</text>
<text x="228.6" y="144.4">6.3V</text>
<text x="238.8" y="144.4">6.3V</text>
<text x="251.5" y="144.4">6.3V</text>
<text x="35.1" y="155.5" transform="rotate(-90 35.1 155.5)">2</text>
<text x="38.1" y="154.5">C0402</text>
<text x="69.1" y="151.9">A3</text>
<text x="95.8" y="151.9">C2</text>
<text x="95.8" y="154.4">C3</text>
<text x="69.1" y="157">B4</text>
<text x="95.8" y="157">C4</text>
</g>
<g font-size="2.3" fill="#004080">
<text x="75" y="29">VIN_1</text>
<text x="86.4" y="29">SW_1</text>
<text x="75" y="31.6">VIN_2</text>
<text x="75" y="34.1">VIN_3</text>
<text x="86.4" y="31.6">SW_2</text>
<text x="86.4" y="34.1">SW_3</text>
<text x="75" y="36.7">VIN_4</text>
<text x="75" y="41.7">EN</text>
<text x="86.4" y="36.7">SW_4</text>
<text x="86.4" y="39.2">VOUT</text>
<text x="75" y="46.8">VSEL</text>
<text x="86.4" y="44.3">GND1</text>
<text x="86.4" y="46.8">GND2</text>
<text x="75" y="49.4">SDA</text>
<text x="75" y="51.9">SCL</text>
<text x="86.4" y="49.4">GND3</text>
<text x="86.4" y="51.9">GND4</text>
<text x="75" y="57">AGND</text>
<text x="86.4" y="54.4">GND5</text>
<text x="86.4" y="57">GND6</text>
<text x="75" y="130.6">VIN_1</text>
<text x="86.4" y="130.6">SW_1</text>
<text x="75" y="133.2">VIN_2</text>
<text x="75" y="135.7">VIN_3</text>
<text x="86.4" y="133.2">SW_2</text>
<text x="86.4" y="135.7">SW_3</text>
<text x="75" y="138.3">VIN_4</text>
<text x="75" y="143.3">EN</text>
<text x="86.4" y="138.3">SW_4</text>
<text x="86.4" y="140.8">VOUT</text>
<text x="75" y="148.4">VSEL</text>
<text x="86.4" y="145.9">GND1</text>
<text x="86.4" y="148.4">GND2</text>
<text x="75" y="151">SDA</text>
<text x="75" y="153.5">SCL</text>
<text x="86.4" y="151">GND3</text>
<text x="86.4" y="153.5">GND4</text>
<text x="75" y="158.6">AGND</text>
<text x="86.4" y="156">GND5</text>
<text x="86.4" y="158.6">GND6</text>
</g>
<text font-size="2.3" fill="#0f0" x="83.9" y="25">/XZ3216</text>
<g font-size="2.3" fill="#f00">
<text x="48.8" y="45">CPU_B_SLEEP</text>
<text x="48.8" y="47.6">I2C_SDA_PMIC</text>
<text x="119.4" y="46.3">VDD_CPU_B_FB</text>
<text x="48.8" y="50.1">I2C_SCL_PMIC</text>
<text x="21.6" y="71.7">CPU_B_SLEEP</text>
<text x="21.1" y="76.8">I2C_SDA_PMIC</text>
<text x="24.4" y="74.3">GPU_SLEEP</text>
<text x="21.4" y="79.3">I2C_SCL_PMIC</text>
<text x="48.8" y="146.6">GPU_SLEEP</text>
<text x="48.8" y="149.2">I2C_SDA_PMIC</text>
<text x="127" y="147.9">VDD_GPU_FB</text>
<text x="48.8" y="151.7">I2C_SCL_PMIC</text>
</g>
<g font-size="1.8">
<text x="31.7" y="1.9">5</text>
<text x="90.1" y="1.9">4</text>
<text x="148.5" y="1.9">3</text>
<text x="206.8" y="1.9">2</text>
<text x="265.2" y="1.9">1</text>
<text x=".7" y="29.8">D</text>
<text x="295.1" y="29.8">D</text>
<text x=".7" y="80.9">C</text>
<text x="295.1" y="80.9">C</text>
<text x=".7" y="132.1">B</text>
<text x="295.1" y="132.1">B</text>
<text x=".7" y="183.3">A</text>
<text x="295.1" y="183.3">A</text>
<text x="222.3" y="202.3">Date:</text>
<text x="236" y="202.3">Thursday, January 11, 2018</text>
<text x="273.1" y="202.3">Rev:</text>
<text x="281.7" y="202.3">V1.1</text>
<text x="31.7" y="209.2">5</text>
<text x="90.1" y="209.2">4</text>
<text x="148.5" y="209.2">3</text>
<text x="206.8" y="209.2">2</text>
<text x="222.3" y="205.9">Designed by:</text>
<text x="236.3" y="205.9">Linus</text>
<text x="265.2" y="209.2">1</text>
<text x="272.8" y="205.9">Sheet:</text>
<text x="282.5" y="205.9">4</text>
<text x="285.7" y="205.9">of</text>
<text x="288.6" y="205.9">22</text>
</g>
</svg>
